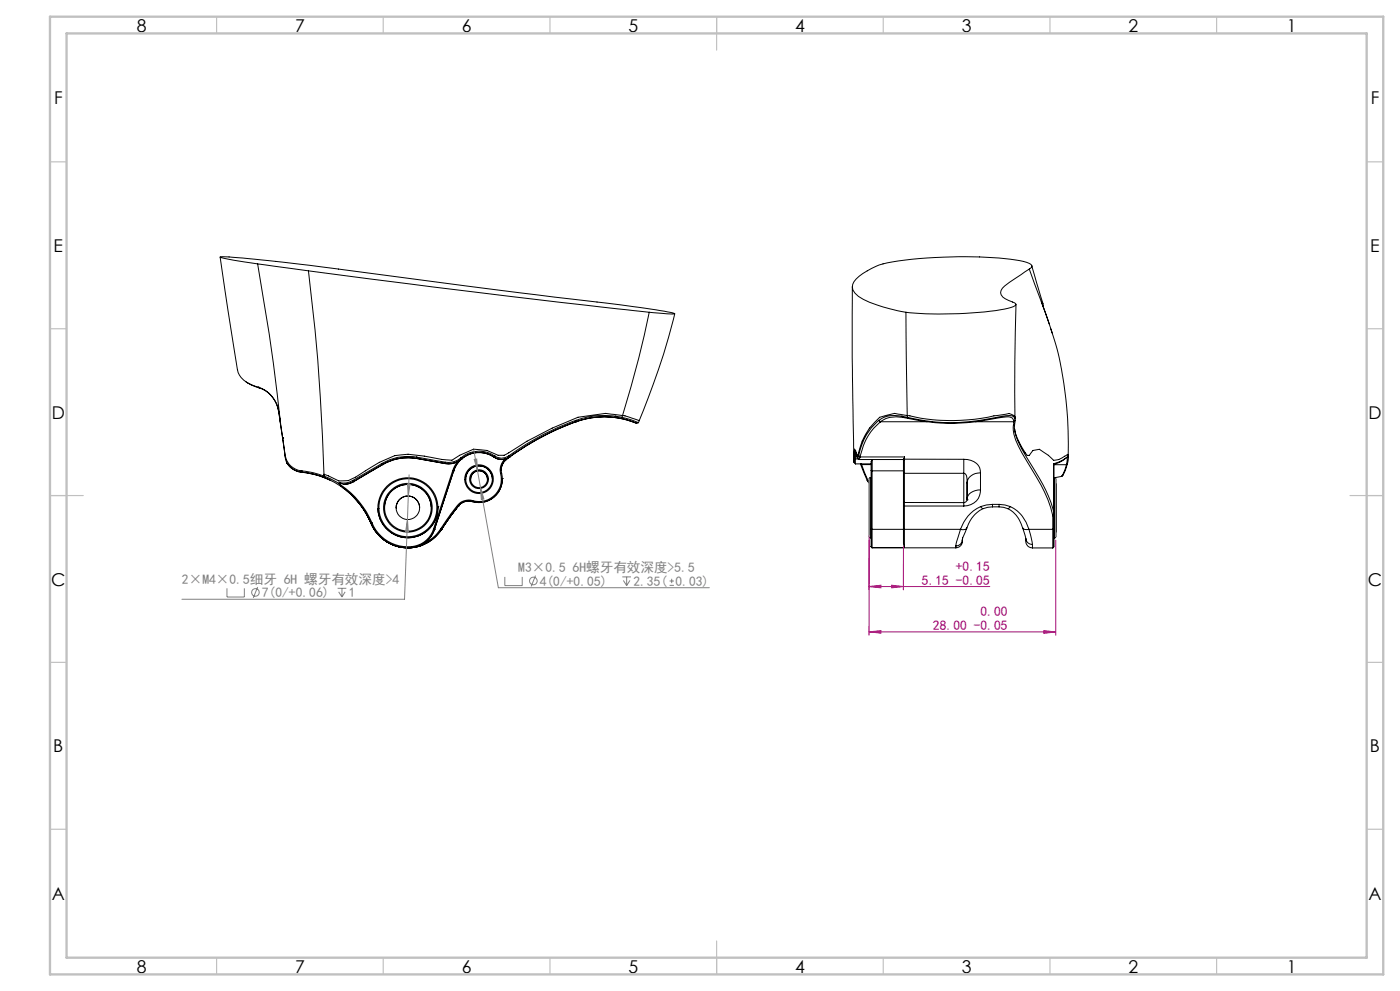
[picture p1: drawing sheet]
<svg xmlns="http://www.w3.org/2000/svg" width="420mm" height="297mm" viewBox="0 0 420 297" stroke-linecap="round" stroke-linejoin="round" font-family="sans-serif">
<g fill="none" stroke="#000" stroke-width=".3">
<path d="M66 77l5 32.3a6.3 6.3 0 0 0 4.4 6l2.1 .8M77.3 79.1l-7.3-1.1-3.9-1a331.9 331.9 0 0 1 33.3 3.4l61.7 8a650.1 650.1 0 0 1 40.1 5.2l1.2 .4h-2.3l-5.3-.4M77.3 79.1l15.2 2.1M77.3 79.1a642.8 642.8 0 0 1 6.9 47.9M309.6 79.7l3.3 11.4M92.5 81.2l60.5 7.6 41.8 4.8M92.5 81.2a608.9 608.9 0 0 1 4.7 60.9M194.8 93.6a315.5 315.5 0 0 1-8 30.9M202.4 94a221.7 221.7 0 0 1-10.6 32M255.7 86v21.1l.5 30.8M271.8 93.6l.4 30.9M304.8 91.2l-.4 17.3 .1 17v-.4"/>
<path d="M308.8 80.6l-4.2 2.9a9.9 9.9 0 0 0-4.3 3.6 1.98 1.98 0 0 0 1.3 2.4l2.8 1.3 .4 .5a8.4 8.4 0 0 1-4.7 1.5 122.4 122.4 0 0 1-28.3 .8M308.8 80.6a.99 .99 0 0 0 .7-1.1 8.4 8.4 0 0 0-5-1.6 134.6 134.6 0 0 0-39.6 1.2 19.2 19.2 0 0 0-8.7 5.3 2.64 2.64 0 0 0 .3 3.5 17.5 17.5 0 0 0 8.4 4.1l6.9 1.6M308.8 80.6l6.7 18.9M312.9 91.8l-.1-.9-.4-.5 2.4 6.7M315.3 98.6l.3 .9M315.5 99.5l.1 .3M315.6 99.7a106.6 106.6 0 0 1 4.9 36.7M73.8 114.5l1.6 .9 2.4 .8M77.5 116.1a9 9 0 0 1 6.1 7.2M77.5 116.1h.1M77.5 116.1l.3 .1M77.8 116.2h.1"/>
<path d="M77.8 116.2a8.7 8.7 0 0 1 5.8 7.1M83.6 123.3v.1M83.6 123.3h.1M83.6 123.4l1.2 7.9M83.6 123.4h.1M83.6 123.4l.6 3.6M84.2 127l.6 4.3M84.8 131.3l.9 6.5M84.8 131.3h.1M84.8 131.3l.7 5.2M85.5 136.5a5.6 5.6 0 0 0 4.9 4.6M85.5 136.5l.2 1.3"/>
<path d="M85.7 137.8l.3 1M86 138.8a5.9 5.9 0 0 0 4.6 2.7M114.5 138.9l-8.7 5.1M114.5 138.9l.3 .3M114.6 138.9h-.1M114.6 138.9l.2 .3M114.8 139.2h.1M114.8 139.2l-8.7 5.1M114.8 139.2l-8.8 5.2M125 137.4h.1M125 137.4a14.9 14.9 0 0 0-10.2 1.8M125 137.4a14.8 14.8 0 0 0-10.2 1.8"/>
<path d="M125 137.4l8.5 1.5M125 137h.1M125 137a15.4 15.4 0 0 0-10.4 1.9M125.1 137l8.5 1.5M125.1 137l-.1 .4M133.5 138.9h.1M133.6 138.5l-.1 .4M137.3 138.4a5.8 5.8 0 0 1-3.8 .5M137.3 138.4l-1.5 2.6M138.2 137.3a5.8 5.8 0 0 1-4.6 1.2M138.2 137.3l.3 .2M138.5 137.5a6 6 0 0 1-5 1.4"/>
<path d="M138.5 137.5a8.3 8.3 0 0 0-2.4 3.6M138.5 137.5h.1M138.5 137.5l-1.2 .9M148.2 137a8.1 8.1 0 0 0-9.7 .5M148.2 137h.1M148.2 137a8 8 0 0 0-12.1 4.1M148.2 137a4.1 4.1 0 0 0 3.3 .6M148.4 136.7h.1M148.4 136.7a8.4 8.4 0 0 0-10.2 .6M148.4 136.7l-.2 .3M148.5 136.7l-.3 .3M151.5 137.6a4.4 4.4 0 0 0-1.3 4.3"/>
<path d="M151.5 137.6l.2 .2M151.7 137.8a3.9 3.9 0 0 0-1.2 4M151.8 137.5l-.3 .1M151.8 137.5l.1 .1M151.9 137.7l-.4 .3a3.1 3.1 0 0 0-1.1 2.9M151.9 137.6l-.2 .2M151.9 137.7a3.7 3.7 0 0 0-1.5 3.3M151.9 137.6v.1M152.6 136.6a3.6 3.6 0 0 1-4.1 .1M152.6 136.6l.2 .4M152.7 136.6h-.1M152.7 136.6l.2 .3"/>
<path d="M152.8 137a4 4 0 0 1-4.6 0M152.9 136.9h.1M152.9 136.9l-1.1 .6M152.9 136.9l-.1 .1M152.9 136.9l-1 .7M172.6 126.4a82.6 82.6 0 0 0-19.7 10.5M172.7 126a79 79 0 0 0-20 10.6M172.7 126l-.1 .4M172.8 126.4l-1.9 .7a77.7 77.7 0 0 0-19.6 11.1M172.8 126.4h-.2M172.8 126.4h.1M172.8 126.4a25.3 25.3 0 0 1 18.2 .5"/>
<path d="M172.8 126h-.1M172.8 126v.4M184.4 125.1a25.2 25.2 0 0 0-11.6 1.3M184.4 125.1l.3 .1M184.7 124.7l.4 .1M184.7 124.7l-1-.1a25.1 25.1 0 0 0-10.9 1.4M184.7 124.7l-.3 .4M184.7 125.2l1.5 .2M185.1 124.8l1.5 .3M185.1 124.8l-.4 .4M186.2 125.4l4.8 1.5M186.6 125.1l-.4 .3"/>
<path d="M186.6 125.1l4.9 1.6M186.8 124.5l-5.1-.6-8.3 1.2a124.8 124.8 0 0 0-22.2 11.4h-1.8a12.4 12.4 0 0 0-7.3-1.9 24.1 24.1 0 0 0-6.5 3.3l-3.1-.2-5.2-1a20.2 20.2 0 0 0-8.9-.1 62.1 62.1 0 0 0-11.8 6.4 7.1 7.1 0 0 1-8.1-.4l-1.3-.5M186.8 124.5l-.2 .6M186.8 124.5l5 1.5M191.5 126.7l-.5 .2M191.8 126l-.3 .7M256.2 137.9v.6M256.2 137.3v1.3l.4 .4M256.2 137.3l.4 .2M256.6 137.5v1.5M256.6 139h4.7M256.6 137.5h.9"/>
<path d="M256.8 135.8l-.2 1.7M257 136.7h.1M257 136.7l-.5-1.5-.3 2.1M257.2 137.3l.4 .4M257.6 136.6l-.4 .7-.2-.6M257.6 136.6l.4 .4M257.6 136.6h.1M257.6 136.6l.4 .3M257.7 137.7h13.3M258 137l-.4 .7M258 136.9v.1M258 136.9h13.4"/>
<path d="M258.1 139l2.1 5M258.4 139v.2M258.4 139.2h.1M258.4 139.2l-.2-.2 .3 .2M258.5 139.2l2.1 5.2M258.5 139.2h2.8M261.6 137.7l-.3 .7v2.6M261.7 137.7l-.1 3.4M263.6 126a17.6 17.6 0 0 0-6 10.6M263.6 126l.5 .4M263.7 126h-.1M263.7 126l.5 .4"/>
<path d="M264.1 126.4a17.8 17.8 0 0 0-6.1 10.5M264.2 126.4h-.1M264.2 126.4h14M270.6 124.7l.3 .1M270.6 124.7l-.7-.1a7.6 7.6 0 0 0-6.2 1.4M270.6 124.7l.4 .4M270.9 124.8l1.3 .3M270.9 124.8l.3 .4M271 125.1a8.1 8.1 0 0 0-6.8 1.3M271 125.1l.2 .1M271 137.6v4.3M271 137.6l.4 .2"/>
<path d="M271.2 137.5l-.2 .1M271.2 137.5l.2 .1M271.2 125.2l1.3 .2M271.4 136.9v.7M271.4 136.9l-.2 .6M271.4 137.8l-.1 4M271.4 137.6v.2M271.4 137.6l17.7 .1M272.2 124.5a61.2 61.2 0 0 0 27.2 0l2.4-.4a2.48 2.48 0 0 1 2.6 .8M272.2 124.5l-3.8-.6-4.5 1.2a21.3 21.3 0 0 0-6.7 11.4l-.8-1.9-.2 3.3M272.2 124.5v.6M272.2 125.1l.3 .3"/>
<path d="M272.2 125.1a58 58 0 0 0 28-.3 4.5 4.5 0 0 1 4.1 .2l.2 1M272.5 125.4a59.1 59.1 0 0 0 26.9-.1l1.7-.3a2.64 2.64 0 0 1 2.9 .8l.1 .6M289.1 137.7a4.3 4.3 0 0 1 5 4M289.1 137.7v4.1M292.5 126.4h11.6M304 127.5a9.6 9.6 0 0 0 1.5 6.2l3.7 6.5a44.4 44.4 0 0 1 6.6 14.4M304 127.4v.1M304.1 126.4l-.1 1M304.4 128.5a20.1 20.1 0 0 0 3.8 8h.6l1.1-1.5 1.9-.3a15.8 15.8 0 0 1 4.3 3.3 8.1 8.1 0 0 0 4.2-1.8l.2 .2M304.4 127.2a13.3 13.3 0 0 0 2.1 7.3l7.2 12.4 1.6 3.7 .8 2.9M304.4 127.1v.1M304.4 127.2l-.4 .3"/>
<path d="M304.4 127.1l-.4 .3M304.5 126l-.1 1.1M304.5 126l-.4 .4M316.1 139v.3M316.1 139.3v14.2M316.1 139.3v3.9M316.1 139.3h3.8M319.6 137.4l-1.8 1.2-1.7 .6v-.2M319.9 137.2a9.1 9.1 0 0 1-3.8 1.8M319.9 137.2h.1M319.9 137.2l.5-.2 .1 .4-.3 1.6M319.9 139.3l-1.2 3.2"/>
<path d="M319.9 139.2v.1M320 137.2a2.05 2.05 0 0 1-.1 2M320.2 139l-1.3 3.3M320.2 139l-.3 .3M320.4 136.4v.6M320.5 136.4h.1M320.5 136.5v.7M90.4 141.1h.2M90.4 141.1l.2 .4M90.6 141.5a25.7 25.7 0 0 1 8.6 2.5M90.6 141.5h.1M90.6 141.5l.1 .1"/>
<path d="M90.6 141.1a23.5 23.5 0 0 1 6.6 1.6M90.6 141.1l.1 .5M90.7 141.6a23.6 23.6 0 0 1 6.6 1.6M97.2 142.7l.1 .5M97.2 142.7h.1M97.2 142.1v.6M97.3 142.7l4.5 2.3M97.3 143.2l3.1 1.4 1.8 1.1M97.3 142.7v.5M101.8 144.6v.4M101.8 144.6l1.5 .6M101.8 145l.4 .3"/>
<path d="M102.2 145.3v.4M102.2 145.3a26.1 26.1 0 0 1 9.4 11.4M102.2 145.7a25.2 25.2 0 0 1 9.1 11.1M102.7 146l1.2 .9M104 147a25.3 25.3 0 0 1 7.3 9.8M105.8 144a5.2 5.2 0 0 1-4 .6M105.8 144l.2 .4M105.8 148.7l1.3 1.4M105.8 148.7l.1 .1M105.8 144h.1M105.8 144l.3 .3M106 144.4h.1"/>
<path d="M106 144.4l-1.6 .6-1.1 .2M106 144.4l-1.3 .6-1.4 .2M106 148.9l.4 .4M106.1 144.3l-.1 .1M106.4 149.3a25.2 25.2 0 0 1 4.9 7.5M107.2 150.2a26.4 26.4 0 0 1 4.1 6.6M111.3 156.8a11.9 11.9 0 0 0 12.3 7.3M111.3 156.8a11.9 11.9 0 0 0 12.6 7.3M111.3 156.8h.1M111.3 156.8a12 12 0 0 0 15.9 6.4M111.3 156.8a12 12 0 0 0 15.1 6.7M111.6 156.7a11.6 11.6 0 0 0 11.9 7.1"/>
<path d="M111.6 156.7l-.3 .1M113.4 152.5h.1M125.9 152.1a3.5 3.5 0 0 0-3.6-3.4 3.5 3.5 0 0 0-3.4 3.6M129.4 151.9a7 7 0 0 0-7.3-6.7 7 7 0 0 0-6.7 7.2M130.1 158.5a7.6 7.6 0 0 1-6.6 5.3M130.1 158.5l.3 .1M130.4 158.6a7.9 7.9 0 0 1-6.8 5.5M130.4 158.6h.1M130.4 158.6a7.7 7.7 0 0 1-3.3 4.3M131.4 151.9h.1M131.4 151.9a9 9 0 0 1-8.7 9.3 9 9 0 0 1-9.3-8.7M132.2 158.5a11.7 11.7 0 0 1-5.1 4.4"/>
<path d="M132.2 158.5l.3 .1M132.5 158.6h.1M132.5 158.6a11.9 11.9 0 0 1-7.5 5.3M132.5 158.6a11.8 11.8 0 0 1-8.9 5.5M132.5 158.6l-.7 1M132.5 158.6l-.2 .3M135.8 141l.3 .1M135.8 141l-5.7 17.5M136.1 141.1h.1M136.1 141.1l-5.7 17.5M137.2 151.5l-5 7M137.2 151.5l.3 .2"/>
<path d="M137.3 151.8l-4.8 6.8zM137.5 151.7l-5 6.9M137.5 151.7h.1M137.8 151.3l-5.3 7.3M141.7 150.3a4 4 0 0 0-4.2 1.4M141.7 150.4a3.9 3.9 0 0 0-4.2 1.3M141.7 150.3v.1M141.8 150a4.4 4.4 0 0 0-4.6 1.5M141.8 150l-.1 .3M146.2 143.5a2.52 2.52 0 0 0-2.6-2.4 2.52 2.52 0 0 0-2.4 2.6M147.7 143.5a4 4 0 0 0-4.1-3.9 4 4 0 0 0-3.9 4.2M150.2 141.9a6.7 6.7 0 0 1-8.4 8.1"/>
<path d="M150.5 141.8a7 7 0 0 1-8.8 8.5M150.5 141.8l-.3 .1M150.7 143.4h.1M150.7 143.4a7 7 0 0 1-9 7M260.2 144h.1M260.2 144l.4 .4M260.2 144l.5 .7M260.6 144.4l.1 .3M260.6 144.4h.1M261 143.2v18M261 143.2a4.2 4.2 0 0 0-.3 3v14.7l.3 .3M261 143.2h.3"/>
<path d="M261.3 158.5v5.3M261.3 141l.3 .1M261.3 158.5l.3 .1M261.3 141v17.5M261.6 158.6v5.5M261.6 158.6h9.4M261.6 141.1v17.5M261.6 141.1h9.4M271 141.9v8.4M271 150.3v1.2M271 151.5v7M271 158.5v4.4l.3 1.2"/>
<path d="M271 150.3l.3 .3M271 151.5l.3 .2M271 158.5l.3 .1M271.3 151.7v6.9M271.3 141.8v8.8M271.3 150.6v1.1M271.3 158.6v5.5M271.3 150.6h17.8M271.3 158.6h16.8M271.3 151.7h17.8M271.3 141.8h17.8M271.3 141.8l-.3 .1"/>
<path d="M288.1 158.6l-1.4 5.1M289.1 141.8l.5 .2 .3 .5 .2 2.2M289.1 141.8v8.8M289.1 150.6v1.1M290 158.3l-.5 .4-1.4-.1M290.1 158.2l-1.4 3.2M290.1 149.8l-.4 .6-.6 .2M290.1 144.7v4.8M290.1 149.8h.1M290.1 149.5v.3M294.1 146.8a4.7 4.7 0 0 1-5 4.9M294.1 141.7v5.1"/>
<path d="M294.1 141.7a3.7 3.7 0 0 0-4 3M294.1 146.8a3.6 3.6 0 0 0-4 2.7M294.2 151.8a11.3 11.3 0 0 0-6.1 6.8M294.2 151.8l.8 .6M295 152.4a9.5 9.5 0 0 0-4.9 5.9M297.7 151.9l-2.7 .5M297.7 151.2l-1.8 .1-1.7 .5M297.7 151.2v.7M297.7 151.9h2M297.7 151.2h2M299.7 151.9l2.6 .5M299.7 151.2l1.8 .1 1.6 .5"/>
<path d="M299.7 151.2v.7M302.3 152.4a9.6 9.6 0 0 1 4.9 6.9l.6 2.4M303.1 151.8l2.1 1.3a11 11 0 0 1 3.5 5.5M303.1 151.8l-.8 .6M306.8 158.2l.6 .5 1.3-.1M308.7 158.6l1 4.6M308.7 158.6h7.1M315.8 154.6v4M315.8 158.6v5.6M316.1 154.1l-.3 .5M316.1 143.2v18M316.1 158.5v5.4v-2.7"/>
<path d="M316.1 154.1v4.4M316.1 143.2h.3M316.1 153.5v.6M316.1 158.5l-.3 .1M316.4 143.2v18M316.4 143.2l.3 .3M316.7 143.5v17.4zM316.7 144.9v14.6zM318.5 142.8l-2.2 .4M318.7 142.5l-.2 .3M318.7 142.6l-.2 .2M318.8 142.6h-.1"/>
<path d="M318.9 142.3l-.1 .3M318.9 142.3l-.2 .2M123.5 163.8l.1 .3M123.6 164.1h.1M127.1 162.9l-1.1 .6-2.4 .6M261 161.2h.3M261.3 163.8l.3 .4M261.3 163.8l.3 .3M261.6 164.2h25.1M261.6 164.1v.1M261.6 164.1h9.7M286.7 163.7v.5"/>
<path d="M288.7 162.3a1.93 1.93 0 0 1-2 1.9M288.7 161.7a1.93 1.93 0 0 1-2 2M288.7 161.8v.4zM288.8 161.2l-.1 .5M307.8 161.7l-.1-.3v.8a1.98 1.98 0 0 0 2 2M307.8 161.7a1.88 1.88 0 0 0 1.9 1.5M309.7 163.2v1h6.1M316.1 163.9l-.3 .3M316.1 161.2h.3M316.7 160.9l-.3 .3"/>
<circle cx="122.4" cy="152.2" r="7"/>
<circle cx="122.4" cy="152.2" r="7.3"/>
<circle cx="122.4" cy="152.2" r="8.7"/>
<circle cx="122.4" cy="152.2" r="9"/>
<circle cx="122.4" cy="152.2" r="3.5"/>
<circle cx="143.7" cy="143.6" r="2.53"/>
<circle cx="143.7" cy="143.6" r="4"/>
<circle cx="143.7" cy="143.6" r="4.3"/>
<circle cx="143.7" cy="143.6" r="2.82"/>
</g>
<g fill="none" stroke="#808080" stroke-width=".3">
<path d="M142.1 134.9l1.2 6.2M142.3 137.7l.7-.1 .3 3.5zM122.2 155.7l-.8 23.9h-66.8M122.2 145.1h.8l-.5 3.6zM122.2 155.7l.3 3.6-.8-.1zM122.5 148.7l-.3 7M122.7 142.3l-.2 6.4M143.3 141.1l6.2 35h63.3M144.1 146.1l1.1 3.4-.8 .2zM68.1 176.3v2.6h5.2v-2.6M77.3 175.9l-1.3 3.3M101.3 176.3h2.6"/>
<path d="M101.6 177.4l1 1.5M102.6 176.3v2.6M103.5 177.4l-.9 1.5M151.4 172.9v2.6h5.3v-2.6M160.7 172.5l-1.4 3.3M186.7 172.9h2.6M187 174l1 1.5M188 172.9v2.6M189 174l-1 1.5M200.9 175.4h1.3M200.9 174.1h1.3M201.5 173.5v1.3"/>
<circle cx="76.7" cy="177.6" r="1.14"/>
<circle cx="160" cy="174.1" r="1.15"/>
</g>
<path d="M260.7 175.8l3.6-.4v.8zM260.7 160.5v29.9M260.7 175.8h36.2M267.5 175.4l3.5 .4-3.5 .4zM271 163.9v12.9M316.7 161.9v28.5M260.7 189.4l3.6-.4v.8zM260.7 189.4h56M313.2 189l3.5 .4-3.5 .4z" fill="none" stroke="#a0006e" stroke-width=".3"/>
<path d="M260.7 143.5v17.4M316.7 143.5v17.4" fill="none" stroke="#c0c0c0" stroke-width=".3"/>
<g fill="none" stroke="#c0c0c0" stroke-width=".35">
<path d="M65 5v5M115 5v5M165 5v5M215 5v10M265 5v5M315 5v5M365 5v5M15 48.5h5M410 48.5h5M15 98.5h5M410 98.5h5M15 148.5h10"/>
<path d="M405 148.5h10M15 198.5h5M410 198.5h5M15 248.5h5M410 248.5h5M65 287v5M115 287v5M165 287v5M215 282v10M265 287v5M315 287v5M365 287v5"/>
</g>
<path d="M15 5h400v287h-400zM20 10h390v277h-390z" fill="none" stroke="#c0c0c0" stroke-width=".7"/>
<path d="M260.7 175.8l3.6-.4v.8zM267.5 175.4l3.5 .4-3.5 .4z" fill="#a0006e"/>
<path d="M142.3 137.7l1 3.4-.3-3.5zM144.1 146.1l.3 3.6 .8-.2z" fill="#808080"/>
<path d="M260.7 189.4l3.6-.4v.8zM313.2 189l3.5 .4-3.5 .4z" fill="#a0006e"/>
<g font-size="5.3">
<text x="41" y="9.5">8</text>
<text x="88.5" y="9.5">7</text>
<text x="138.5" y="9.5">6</text>
<text x="188.5" y="9.5">5</text>
<text x="238.5" y="9.5">4</text>
<text x="288.5" y="9.5">3</text>
<text x="338.5" y="9.5">2</text>
<text x="386" y="9.5">1</text>
<text x="16.2" y="31.3">F</text>
<text x="411.2" y="31.3">F</text>
<text x="16.1" y="75.5">E</text>
<text x="411.1" y="75.5">E</text>
<text x="15.5" y="125.5">D</text>
<text x="410.5" y="125.5">D</text>
<text x="15.4" y="175.5">C</text>
<text x="410.4" y="175.5">C</text>
<text x="16" y="225.5">B</text>
<text x="411" y="225.5">B</text>
<text x="15.5" y="269.8">A</text>
<text x="410.5" y="269.8">A</text>
<text x="41" y="291.5">8</text>
<text x="88.5" y="291.5">7</text>
<text x="138.5" y="291.5">6</text>
<text x="188.5" y="291.5">5</text>
<text x="238.5" y="291.5">4</text>
<text x="288.5" y="291.5">3</text>
<text x="338.5" y="291.5">2</text>
<text x="386" y="291.5">1</text>
</g>
<g font-size="4.1" fill="#808080">
<text x="155.5" y="171.5">M3×0.5 6H螺牙有效深度&gt;5.5</text>
<text x="54.6" y="174.9">2×M4×0.5细牙 6H 螺牙有效深度&gt;4</text>
<text x="78.5" y="179">7(0/+0.06)</text>
<text x="104.6" y="179">1</text>
<text x="161.9" y="175.6">4(0/+0.05)</text>
<text x="190" y="175.6">2.35( 0.03)</text>
</g>
<g font-size="4.1" fill="#a0006e">
<text x="286.8" y="171.1">+0.15</text>
<text x="276.6" y="175.2">5.15 -0.05</text>
<text x="294.2" y="184.7">0.00</text>
<text x="279.9" y="188.8">28.00 -0.05</text>
</g>
</svg>
